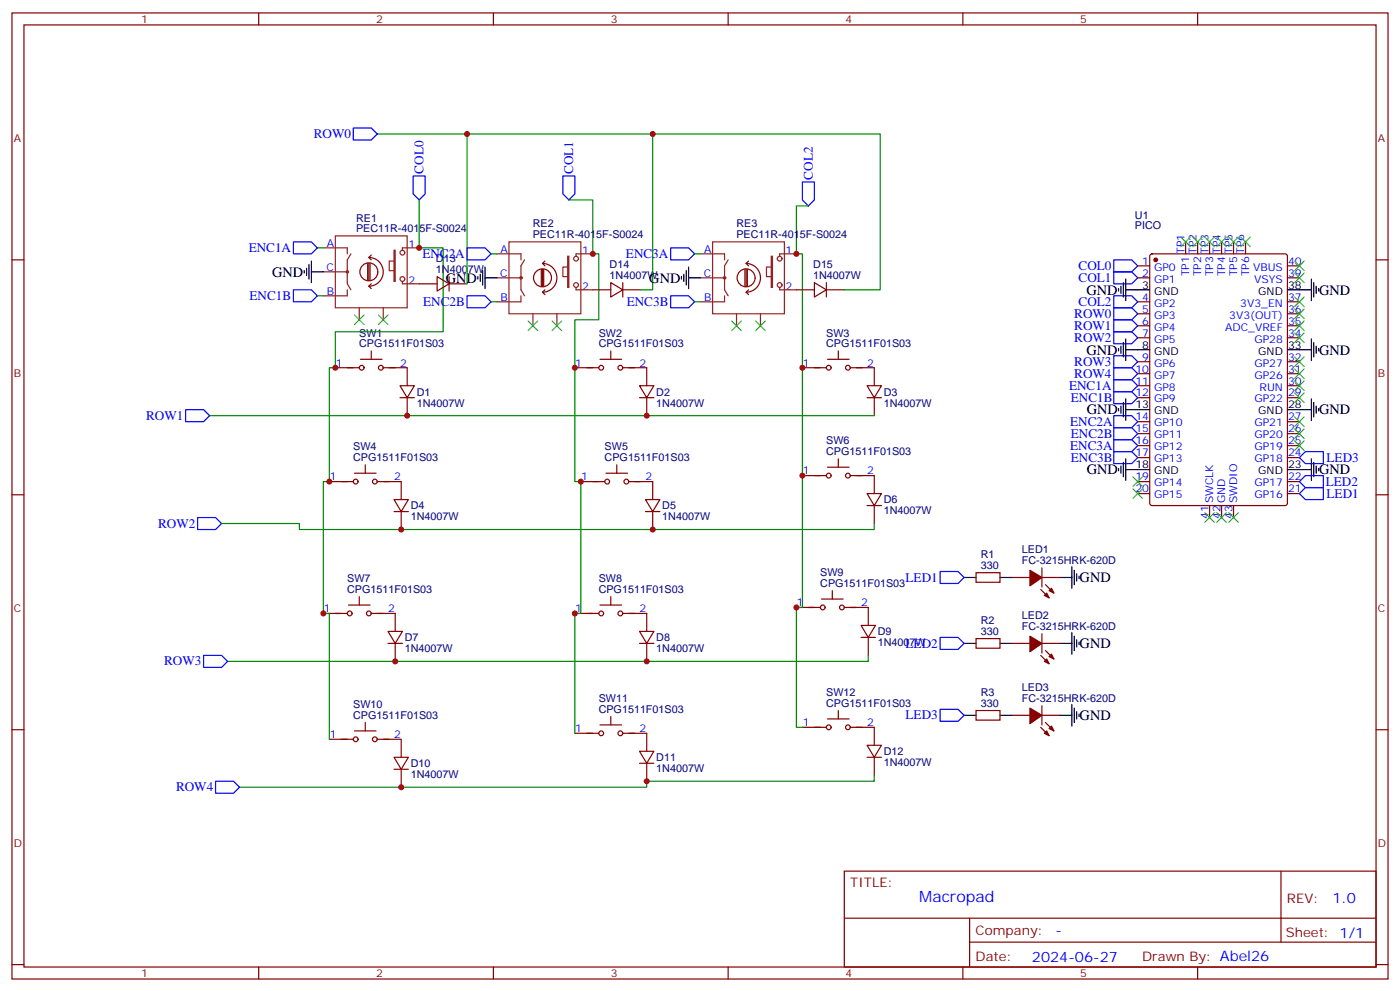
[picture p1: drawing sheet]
<svg xmlns="http://www.w3.org/2000/svg" width="412mm" height="292mm" viewBox="0 0 412 292" stroke-linecap="round" stroke-linejoin="round" font-family="sans-serif">
<g fill="none" stroke="#870000" stroke-width=".35">
<path d="M3.5 3.8h405.4v284.3h-405.4zM7.1 7.3h398.2v277.3h-398.2zM76.2 3.8v3.5M145.3 3.8v3.5M214.5 3.8v3.5M283.6 3.8v3.5M352.8 3.8v3.5M3.5 76.5h3.6M335.1 78.2h3.6M338.9 74.9l.5-.2h39.1l.7 .4v73l-.4 .6-39.4 .1-.7-.5v-72.9zM349.2 71.2v3.5M352.8 71.2v3.5"/>
<path d="M356.3 71.2v3.5M359.8 71.2v3.5M363.4 71.2v3.5M366.9 71.2v3.5M379.2 78.2h3.6M405.3 76.5h3.6M123.5 83.5h5.3M128.8 81.4l3.5 2.1-3.5 2.2zM132.3 83.5h5.3M132.3 81.4v4.3M174.6 85.3h5.3M179.9 83.2l3.5 2.1-3.5 2.1z"/>
<path d="M183.4 85.3h5.3M183.4 83.2v4.2M234.6 85.3h5.3M239.9 83.2l3.5 2.1-3.5 2.1zM243.4 85.3h5.3M243.4 83.2v4.2M335.1 81.8h3.6M335.1 88.8h3.6M335.1 92.4h3.6M335.1 95.9h3.6M335.1 99.4h3.6M379.2 81.8h3.6"/>
<path d="M379.2 88.8h3.6M379.2 92.4h3.6M379.2 95.9h3.6M379.2 99.4h3.6M98.8 108.2h7M106.2 105.8h6.3M109.4 103.3v2.5M112.9 108.2h7v5.3M117.8 113.5h4.3l-2.2 3.6zM117.8 117.1h4.3M119.9 117.1v5.2M169.3 108.2h7.1"/>
<path d="M176.7 105.8h6.4M179.9 103.3v2.5M183.4 108.2h7.1v5.3M188.4 113.5h4.2l-2.1 3.6zM188.4 117.1h4.2M190.5 117.1v5.2M236.4 108.2h7M243.8 105.8h6.3M246.9 103.3v2.5M250.5 108.2h7v5.3M255.4 113.5h4.2l-2.1 3.6zM255.4 117.1h4.2"/>
<path d="M257.5 117.1v5.2M335.1 117.1h3.6M335.1 106.5h3.6M335.1 110h3.6M335.1 113.5h3.6M379.2 117.1h3.6M379.2 106.5h3.6M379.2 110h3.6M379.2 113.5h3.6M104.4 139.3h6.4M107.6 136.8v2.5M178.5 139.3h6.4"/>
<path d="M181.7 136.8v2.5M236.4 140h7M243.8 137.5h6.3M246.9 135v2.5M250.5 140h7v5.3M335.1 124.1h3.6M335.1 127.6h3.6M335.1 131.2h3.6M335.1 134.7h3.6M379.2 124.1h3.6M379.2 127.6h3.6M379.2 131.2h3.6"/>
<path d="M379.2 134.7h3.6M3.5 145.6h3.6M97 141.7h7.1M111.1 141.7h7.1v5.3M116.1 147h4.2l-2.1 3.6zM116.1 150.6h4.2M118.2 150.6v5.3M171.1 141.7h7.1M185.2 141.7h7.1v5.3M190.1 147h4.3l-2.1 3.6zM190.1 150.6h4.3M192.3 150.6v5.3"/>
<path d="M255.4 145.3h4.2l-2.1 3.5zM255.4 148.8h4.2M257.5 148.8v5.3M335.1 141.7h3.6M335.1 145.3h3.6M356.3 148.8v3.5M359.8 148.8v3.5M363.4 148.8v3.5M379.2 141.7h3.6M379.2 145.3h3.6M405.3 145.6h3.6M102.7 178.1h6.3"/>
<path d="M105.8 175.6v2.5M176.7 178.1h6.4M179.9 175.6v2.5M234.6 178.8h7.1M242 176.3h6.4M245.2 173.8v2.5M248.7 178.8h7.1v5.3M287.5 168.6h7.1v2.8h-7.1zM298.1 170h5.3M306.6 173.5l2.4 2.5M306.9 170h5.3M306.9 167.1v5.7"/>
<path d="M308 172.1l2.4 2.5M95.2 180.6h7.1M109.4 180.6h7v5.2M114.3 185.8h4.2l-2.1 3.6zM114.3 189.4h4.2M116.4 189.4v5.3M169.3 180.6h7.1M183.4 180.6h7.1v5.2M188.4 185.8h4.2l-2.1 3.6zM188.4 189.4h4.2M190.5 189.4v5.3M253.6 184.1h4.3l-2.1 3.5z"/>
<path d="M253.6 187.6h4.3M255.8 187.6v5.3M287.5 188h7.1v2.8h-7.1zM298.1 189.4h5.3M306.6 192.9l2.4 2.5M306.9 189.4h5.3M306.9 186.5v5.7M308 191.5l2.4 2.5M3.5 214.8h3.6M97 217.6h7.1M104.4 215.1h6.4M107.6 212.7v2.4"/>
<path d="M111.1 217.6h7.1v5.3M169.3 215.8h7.1M176.7 213.4h6.4M179.9 210.9v2.5M183.4 215.8h7.1v5.3M236.4 214.1h7M243.8 211.6h6.3M246.9 209.1v2.5M250.5 214.1h7v5.3M255.4 219.4h4.2l-2.1 3.5zM287.5 209.1h7.1v2.8h-7.1zM298.1 210.5h5.3"/>
<path d="M306.6 214.1l2.4 2.4M306.9 207.7v5.7M306.9 210.5h5.3M308 212.7l2.4 2.4M405.3 214.8h3.6M116.1 222.9h4.2l-2.1 3.5zM116.1 226.4h4.2M118.2 226.4v5.3M188.4 221.1h4.2l-2.1 3.5zM188.4 224.6h4.2M190.5 224.6v5.3M255.4 222.9h4.2"/>
<path d="M257.5 222.9v5.3M248.7 256.4h156.6v28.2h-156.6zM377.3 256.4v20.9M248.7 270.2h156.5M285.6 277.3h119.6M285.6 270.2v14.2M3.5 283.9h3.6M76.2 284.6v3.5M145.3 284.6v3.5M214.5 284.6v3.5M283.6 284.6v3.5M352.8 284.6v3.5"/>
<path d="M405.3 283.9h3.6"/>
<circle cx="106.5" cy="108.2" r=".71"/>
<circle cx="112.2" cy="108.2" r=".71"/>
<circle cx="177.1" cy="108.2" r=".71"/>
<circle cx="182.7" cy="108.2" r=".71"/>
<circle cx="244.1" cy="108.2" r=".71"/>
<circle cx="249.8" cy="108.2" r=".71"/>
<circle cx="244.1" cy="140" r=".71"/>
<circle cx="249.8" cy="140" r=".71"/>
<circle cx="104.8" cy="141.7" r=".71"/>
<circle cx="110.4" cy="141.7" r=".71"/>
<circle cx="178.9" cy="141.7" r=".71"/>
<circle cx="184.5" cy="141.7" r=".71"/>
<circle cx="242.4" cy="178.8" r=".71"/>
<circle cx="248" cy="178.8" r=".71"/>
<circle cx="103" cy="180.6" r=".71"/>
<circle cx="108.7" cy="180.6" r=".71"/>
<circle cx="177.1" cy="180.6" r=".71"/>
<circle cx="182.7" cy="180.6" r=".71"/>
<circle cx="104.8" cy="217.6" r=".71"/>
<circle cx="110.4" cy="217.6" r=".71"/>
<circle cx="177.1" cy="215.8" r=".71"/>
<circle cx="182.7" cy="215.8" r=".71"/>
<circle cx="244.1" cy="214.1" r=".71"/>
<circle cx="249.8" cy="214.1" r=".71"/>
</g>
<g fill="none" stroke="#00f" stroke-width=".35">
<path d="M104.1 37.7h5.3l1.7 1.7-1.7 1.8h-5.3zM121.7 51.8h3.5v5.3l-1.7 1.7-1.8-1.7zM165.8 51.8h3.5v5.3l-1.7 1.7-1.8-1.7zM236.4 53.6h3.5v5.2l-1.8 1.8-1.7-1.8zM86.4 71.2h5.3l1.8 1.8-1.8 1.7h-5.3zM137.6 73h5.3l1.7 1.7-1.7 1.8h-5.3zM197.6 73h5.2l1.8 1.7-1.8 1.8h-5.2zM328.1 76.5h5.3l1.7 1.7-1.7 1.8h-5.3zM86.4 85.3h5.3l1.8 1.8-1.8 1.7h-5.3zM137.6 87.1h5.3l1.7 1.7-1.7 1.8h-5.3zM197.6 87.1h5.2l1.8 1.7-1.8 1.8h-5.2zM328.1 80h5.3l1.7 1.8-1.7 1.7h-5.3z"/>
<path d="M328.1 87.1h5.3l1.7 1.7-1.7 1.8h-5.3zM328.1 90.6h5.3l1.7 1.8-1.7 1.7h-5.3zM328.1 94.1h5.3l1.7 1.8-1.7 1.7h-5.3zM328.1 97.6h5.3l1.7 1.8-1.7 1.8h-5.3zM328.1 104.7h5.3l1.7 1.8-1.7 1.7h-5.3zM328.1 108.2h5.3l1.7 1.8-1.7 1.8h-5.3zM328.1 111.8h5.3l1.7 1.7-1.7 1.8h-5.3zM328.1 115.3h5.3l1.7 1.8-1.7 1.7h-5.3zM54.7 120.6h5.3l1.7 1.7-1.7 1.8h-5.3zM328.1 122.3h5.3l1.7 1.8-1.7 1.8h-5.3zM328.1 125.9h5.3l1.7 1.7-1.7 1.8h-5.3zM328.1 129.4h5.3l1.7 1.8-1.7 1.7h-5.3z"/>
<path d="M328.1 132.9h5.3l1.7 1.8-1.7 1.8h-5.3zM382.8 134.7l1.7-1.8h5.3v3.6h-5.3zM58.2 152.3h5.3l1.8 1.8-1.8 1.8h-5.3zM382.8 141.7l1.7-1.7h5.3v3.5h-5.3zM384.5 143.5h5.3v3.5h-5.3l-1.7-1.7zM276.9 168.2h5.3l1.8 1.8-1.8 1.7h-5.3zM60 192.9h5.3l1.7 1.8-1.7 1.7h-5.3zM276.9 187.6h5.3l1.8 1.8-1.8 1.7h-5.3zM276.9 208.8h5.3l1.8 1.7-1.8 1.8h-5.3zM63.5 229.9h5.3l1.8 1.8-1.8 1.8h-5.3z"/>
</g>
<g fill="none" stroke="#008700" stroke-width=".35">
<path d="M111.1 39.4h148.2v45.9h-10.6M137.6 39.4v44.1M192.3 39.4v45.9h-3.6M123.5 58.8v14.2h7v24.6h-31.7v10.6h-1.8v33.5h-1.8v38.9h1.8v37M167.6 58.8h7v15.9h1.8v19.4h-7.1v47.6h1.8v38.9h-1.8v35.2M93.5 73h1.7M144.6 74.7h1.8M204.6 74.7h1.8M238.1 60.6h-3.5v14.1h1.8v104.1h-1.8v35.3h1.8M93.5 87.1h1.7M144.6 88.8h1.8M204.6 88.8h1.8"/>
<path d="M61.7 122.3h195.8M65.3 154.1h22.9v1.8h169.3v-1.8M255.8 192.9v1.8h-188.8M257.5 228.2v1.7h-67v1.8h-119.9"/>
</g>
<g fill="none" stroke="#000" stroke-width=".35">
<path d="M89.6 79.7v.7M90.3 79v2.1M91 77.9v4.2M91.7 76.8v6.4M142.2 79.7v4.2M142.9 78.6v6.3M202.1 79.7v4.2M202.8 78.6v6.3M91.7 80h3.5M140.8 81.4v.7M141.5 80.7v2.1M142.9 81.8h3.5"/>
<path d="M200.7 81.4v.7M201.4 80.7v2.1M202.8 81.8h3.6M329.5 84.9v.8M330.2 84.2v2.2M330.9 83.2v4.2M331.6 85.3h7.1M331.6 82.1v6.4M331.6 99.8v6.3M379.2 85.3h7.1M386.3 82.1v6.4M386.3 99.8v6.3"/>
<path d="M387 83.2v4.2M387.7 84.2v2.2M388.4 84.9v.8M329.5 102.6v.7M330.2 101.9v2.1M330.2 119.5v2.1M330.9 100.8v4.3M330.9 118.5v4.2M331.6 117.4v6.4M331.6 102.9h7.1M379.2 102.9h7.1M386.3 117.4v6.4"/>
<path d="M387 100.8v4.3M387 118.5v4.2M387.7 101.9v2.1M387.7 119.5v2.1M388.4 102.6v.7M329.5 120.2v.7M329.5 137.9v.7M330.2 137.2v2.1M330.9 136.1v4.2M331.6 135v6.4M331.6 120.6h7.1M331.6 138.2h7.1"/>
<path d="M379.2 120.6h7.1M379.2 138.2h7.1M386.3 135v6.4M387 136.1v4.2M387.7 137.2v2.1M388.4 120.2v.7M388.4 137.9v.7M284 170h3.5M294.6 170h3.5M312.2 170h3.5M315.7 166.8v6.3M316.4 167.9v4.2"/>
<path d="M317.1 168.9v2.1M317.9 169.6v.7M284 189.4h3.5M294.6 189.4h3.5M312.2 189.4h3.5M315.7 186.2v6.3M316.4 187.3v4.2M317.1 188.3v2.1M317.9 189v.7M284 210.5h3.5M294.6 210.5h3.5M312.2 210.5h3.5"/>
<path d="M315.7 207.4v6.3M316.4 208.4v4.3M317.1 209.5v2.1M317.9 210.2v.7"/>
</g>
<g fill="none" stroke="#8c2424" stroke-width=".35">
<path d="M95.2 73h7.1v1.7M98.8 69.4h21.1v21.2h-21.1zM103.4 74.7l-1.1 1.8v7l1.1 1.8M116.1 73.7h.3v9.1h-.3zM116.1 76.8h-1.4v2.9h1.4M123.5 73h-5v.7M146.4 74.7h7.1v1.8M149.9 71.2h21.2v21.2h-21.2zM154.5 76.5l-1 1.7v7.1l1 1.8M167.2 75.4h.4v9.2h-.4zM167.2 78.6h-1.4v2.8h1.4M174.6 74.7h-4.9v.7"/>
<path d="M206.4 74.7h7v1.8M209.9 71.2h21.2v21.2h-21.2zM214.5 76.5l-1.1 1.7v7.1l1.1 1.8M227.2 75.4h.3v9.2h-.3zM227.2 78.6h-1.4v2.8h1.4M234.6 74.7h-4.9v.7M95.2 80h7.1M102.3 85.3v1.8h-7.1M105.8 90.6v3.5M112.9 90.6v3.5M118.5 82.8v.7h5M146.4 81.8h7.1"/>
<path d="M153.5 87.1v1.7h-7.1M157 92.4v3.5M164 92.4v3.5M169.7 84.6v.7h4.9M206.4 81.8h7M213.4 87.1v1.7h-7M217 92.4v3.5M224 92.4v3.5M229.7 84.6v.7h4.9"/>
<circle cx="118.5" cy="74.4" r=".71"/>
<circle cx="169.7" cy="76.1" r=".71"/>
<circle cx="229.7" cy="76.1" r=".71"/>
<circle cx="102.3" cy="80" r=".35"/>
<circle cx="118.5" cy="82.1" r=".71"/>
<circle cx="153.5" cy="81.8" r=".35"/>
<circle cx="169.7" cy="83.9" r=".71"/>
<circle cx="213.4" cy="81.8" r=".35"/>
<circle cx="229.7" cy="83.9" r=".71"/>
</g>
<g fill="none" stroke="#850000" stroke-width=".35">
<path d="M108.3 77.5v5M108.7 75.8a4.2 4.2 0 0 1 4.2 4.2 4.2 4.2 0 0 1-4.2 4.2M108.7 77.5v5M108.7 75.8l.7 .7M109 77.5v5M109.4 75.1l-.7 .7M159.5 79.3v4.9M159.8 77.5a4.2 4.2 0 0 1 4.2 4.3 4.2 4.2 0 0 1-4.2 4.2M159.8 79.3v4.9M159.8 77.5l.7 .7M160.2 79.3v4.9M160.5 76.8l-.7 .7"/>
<path d="M219.4 79.3v4.9M219.8 77.5a4.2 4.2 0 0 1 4.2 4.3 4.2 4.2 0 0 1-4.2 4.2M219.8 79.3v4.9M219.8 77.5l.7 .7M220.1 79.3v4.9M220.5 76.8l-.7 .7M108.7 84.2l.7 .7M109.4 83.5l-.7 .7M111.3 80a2.65 2.65 0 0 0-3.8-2.4 2.65 2.65 0 0 0-.6 4.4 2.65 2.65 0 0 0 4.3-1.3l.1-.6M159.8 86l.7 .7M160.5 85.3l-.7 .7M162.5 81.8a2.65 2.65 0 0 0-3.8-2.4 2.65 2.65 0 0 0-.6 4.4 2.65 2.65 0 0 0 4.3-1.3l.1-.6"/>
<path d="M219.8 86l.7 .7M220.5 85.3l-.7 .7M222.4 81.8a2.65 2.65 0 0 0-3.7-2.4 2.65 2.65 0 0 0-.6 4.4 2.65 2.65 0 0 0 4.2-1.3l.1-.6"/>
</g>
<g fill="none" stroke="#3c3" stroke-width=".35">
<path d="M347.8 69.8l2.9 2.8M350.7 69.8l-2.9 2.8M351.4 69.8l2.8 2.8M354.2 69.8l-2.8 2.8M354.9 69.8l2.8 2.8M357.7 69.8l-2.8 2.8M358.4 69.8l2.8 2.8M361.2 69.8l-2.8 2.8M361.9 69.8l2.9 2.8M364.8 69.8l-2.9 2.8M365.5 69.8l2.8 2.8M368.3 69.8l-2.8 2.8"/>
<path d="M381.4 76.8l2.8 2.9M384.2 76.8l-2.8 2.9M104.4 92.7l2.8 2.8M107.2 92.7l-2.8 2.8M111.5 92.7l2.8 2.8M114.3 92.7l-2.8 2.8M155.6 94.5l2.8 2.8M158.4 94.5l-2.8 2.8M162.6 94.5l2.9 2.8M165.5 94.5l-2.9 2.8M215.5 94.5l2.9 2.8M218.4 94.5l-2.9 2.8"/>
<path d="M222.6 94.5l2.8 2.8M225.4 94.5l-2.8 2.8M381.4 98l2.8 2.8M381.4 94.5l2.8 2.8M381.4 90.9l2.8 2.9M381.4 87.4l2.8 2.8M381.4 80.4l2.8 2.8M384.2 98l-2.8 2.8M384.2 94.5l-2.8 2.8M384.2 90.9l-2.8 2.9M384.2 87.4l-2.8 2.8M384.2 80.4l-2.8 2.8"/>
<path d="M381.4 115.6l2.8 2.9M381.4 112.1l2.8 2.8M381.4 108.6l2.8 2.8M381.4 105.1l2.8 2.8M384.2 115.6l-2.8 2.9M384.2 112.1l-2.8 2.8M384.2 108.6l-2.8 2.8M384.2 105.1l-2.8 2.8M381.4 129.8l2.8 2.8M381.4 126.2l2.8 2.8M381.4 122.7l2.8 2.8M384.2 129.8l-2.8 2.8"/>
<path d="M384.2 126.2l-2.8 2.8M384.2 122.7l-2.8 2.8M333.7 140.3l2.8 2.9M333.7 143.9l2.8 2.8M336.5 140.3l-2.8 2.9M336.5 143.9l-2.8 2.8M354.9 150.9l2.8 2.8M357.7 150.9l-2.8 2.8M358.4 150.9l2.8 2.8M361.2 150.9l-2.8 2.8M361.9 150.9l2.9 2.8M364.8 150.9l-2.9 2.8"/>
</g>
<g fill="#870000" stroke="#870000" stroke-width=".35">
<path d="M309 173.8l.7-.7 .7 1.5z"/>
<path d="M308.3 174.6l.7 1.4-1.4-.7z"/>
<path d="M303.4 167.9l3.5 2.1-3.5 2.4z"/>
<path d="M309 193.3l.7-.8 .7 1.5z"/>
<path d="M307.6 194.7l.7-.7 .7 1.4z"/>
<path d="M303.4 187.3l3.5 2.1-3.5 2.4z"/>
<path d="M309 214.4l.7-.7 .7 1.4z"/>
<path d="M307.6 215.8l.7-.7 .7 1.4z"/>
<path d="M303.4 208.4l3.5 2.1-3.5 2.5z"/>
<circle cx="340.4" cy="76.5" r=".53"/>
</g>
<g fill="#c00">
<circle cx="190.5" cy="122.3" r=".88"/>
<circle cx="190.5" cy="194.7" r=".88"/>
<circle cx="190.5" cy="229.9" r=".88"/>
<circle cx="119.9" cy="122.3" r=".88"/>
<circle cx="116.4" cy="194.7" r=".88"/>
<circle cx="118.2" cy="231.7" r=".88"/>
<circle cx="118.2" cy="155.9" r=".88"/>
<circle cx="192.3" cy="155.9" r=".88"/>
<circle cx="169.3" cy="108.2" r=".88"/>
<circle cx="171.1" cy="141.7" r=".88"/>
<circle cx="169.3" cy="180.6" r=".88"/>
<circle cx="236.4" cy="108.2" r=".88"/>
<circle cx="236.4" cy="140" r=".88"/>
<circle cx="234.6" cy="178.8" r=".88"/>
<circle cx="95.3" cy="180.6" r=".88"/>
<circle cx="97" cy="141.7" r=".88"/>
<circle cx="98.8" cy="108.2" r=".88"/>
<circle cx="123.5" cy="73" r=".88"/>
<circle cx="174.6" cy="74.7" r=".88"/>
<circle cx="234.6" cy="74.7" r=".88"/>
<circle cx="137.6" cy="39.4" r=".88"/>
<circle cx="192.3" cy="39.4" r=".88"/>
</g>
<text font-size="4.6" fill="#00f" x="270.8" y="265.4">Macropad</text>
<g font-size="4.2">
<text x="80.1" y="81.4">GND</text>
<text x="131.3" y="83.2">GND</text>
<text x="191.3" y="83.2">GND</text>
<text x="320" y="86.7">GND</text>
<text x="388.6" y="86.7">GND</text>
<text x="320" y="104.4">GND</text>
<text x="388.6" y="104.4">GND</text>
<text x="320.1" y="122">GND</text>
<text x="388.6" y="122">GND</text>
<text x="320.1" y="139.6">GND</text>
<text x="388.6" y="139.6">GND</text>
<text x="318" y="171.4">GND</text>
<text x="318" y="190.8">GND</text>
<text x="318" y="211.9">GND</text>
</g>
<g font-size="4.2" fill="#00f">
<text x="392.5" y="265.7">1.0</text>
<text x="310.9" y="275.2">-</text>
<text x="304" y="283">2024-06-27</text>
</g>
<g font-size="3.9" fill="#00f">
<text x="92.4" y="40.7">ROW0</text>
<text x="124.8" y="51.1" transform="rotate(-90 124.8 51.1)">COL0</text>
<text x="168.9" y="51.2" transform="rotate(-90 168.9 51.2)">COL1</text>
<text x="239.4" y="52.8" transform="rotate(-90 239.4 52.8)">COL2</text>
<text x="73.3" y="74.1">ENC1A</text>
<text x="124.4" y="75.9">ENC2A</text>
<text x="184.4" y="75.9">ENC3A</text>
<text x="317.7" y="79.5">COL0</text>
<text x="317.7" y="83">COL1</text>
<text x="73.5" y="88.2">ENC1B</text>
<text x="124.7" y="90">ENC2B</text>
<text x="184.6" y="90">ENC3B</text>
<text x="316.4" y="93.6">ROW0</text>
<text x="317.7" y="90">COL2</text>
<text x="316.4" y="97.1">ROW1</text>
<text x="316.4" y="100.6">ROW2</text>
<text x="316.4" y="107.7">ROW3</text>
<text x="316.4" y="111.2">ROW4</text>
<text x="314.9" y="114.7">ENC1A</text>
<text x="315.5" y="118.2">ENC1B</text>
<text x="43" y="123.6">ROW1</text>
<text x="315.3" y="125.3">ENC2A</text>
<text x="315.5" y="128.8">ENC2B</text>
<text x="315.3" y="132.3">ENC3A</text>
<text x="315.5" y="135.9">ENC3B</text>
<text x="390.8" y="136">LED3</text>
<text x="390.5" y="143">LED2</text>
<text x="390.8" y="146.6">LED1</text>
<text x="46.6" y="155.3">ROW2</text>
<text x="266.8" y="171.2">LED1</text>
<text x="266.8" y="190.6">LED2</text>
<text x="48.3" y="195.9">ROW3</text>
<text x="266.8" y="211.7">LED3</text>
<text x="51.9" y="232.9">ROW4</text>
</g>
<g font-size="3.9" fill="#800">
<text x="250.5" y="261">TITLE:</text>
<text x="379.1" y="265.7">REV:</text>
<text x="287.4" y="275.2">Company:</text>
<text x="378.7" y="275.8">Sheet: 1/1</text>
<text x="287.4" y="282.9">Date:</text>
<text x="336.4" y="282.9">Drawn By: Abel26</text>
</g>
<g font-size="3.2" fill="#800">
<text x="41.6" y="6.8">1</text>
<text x="110.8" y="6.8">2</text>
<text x="179.9" y="6.8">3</text>
<text x="249.1" y="6.8">4</text>
<text x="318.2" y="6.8">5</text>
<text x="4.1" y="41.9">A</text>
<text x="405.9" y="41.9">A</text>
<text x="4.1" y="111.1">B</text>
<text x="405.9" y="111.1">B</text>
<text x="4.1" y="180.2">C</text>
<text x="405.9" y="180.2">C</text>
<text x="4.1" y="249.3">D</text>
<text x="405.9" y="249.3">D</text>
<text x="41.6" y="287.6">1</text>
<text x="110.8" y="287.6">2</text>
<text x="179.9" y="287.6">3</text>
<text x="249.1" y="287.6">4</text>
<text x="318.2" y="287.6">5</text>
</g>
<g font-size="3.2" fill="#000080">
<text x="104.9" y="65.2">RE1</text>
<text x="334.3" y="64.4">U1</text>
<text x="104.9" y="68.4">PEC11R-4015F-S0024</text>
<text x="156.9" y="70.1">PEC11R-4015F-S0024</text>
<text x="156.9" y="67">RE2</text>
<text x="216.9" y="70.1">PEC11R-4015F-S0024</text>
<text x="216.9" y="67">RE3</text>
<text x="334.3" y="67.5">PICO</text>
<text x="128.4" y="77.2">D13</text>
<text x="128.4" y="80.4">1N4007W</text>
<text x="179.6" y="82.1">1N4007W</text>
<text x="179.6" y="79">D14</text>
<text x="239.6" y="82.1">1N4007W</text>
<text x="239.6" y="79">D15</text>
<text x="105.8" y="99.1">SW1</text>
<text x="176.4" y="99.1">SW2</text>
<text x="243.4" y="99.1">SW3</text>
<text x="105.8" y="102.2">CPG1511F01S03</text>
<text x="176.4" y="102.2">CPG1511F01S03</text>
<text x="243.4" y="102.2">CPG1511F01S03</text>
<text x="122.8" y="119.6">1N4007W</text>
<text x="122.8" y="116.4">D1</text>
<text x="193.3" y="119.6">1N4007W</text>
<text x="193.3" y="116.4">D2</text>
<text x="260.3" y="119.6">1N4007W</text>
<text x="260.3" y="116.4">D3</text>
<text x="243.4" y="130.8">SW6</text>
<text x="104" y="135.7">CPG1511F01S03</text>
<text x="104" y="132.6">SW4</text>
<text x="178.1" y="135.7">CPG1511F01S03</text>
<text x="178.1" y="132.6">SW5</text>
<text x="243.4" y="134">CPG1511F01S03</text>
<text x="121" y="149.9">D4</text>
<text x="195.1" y="149.9">D5</text>
<text x="260.3" y="148.2">D6</text>
<text x="121" y="153.2">1N4007W</text>
<text x="195.1" y="153.2">1N4007W</text>
<text x="260.3" y="151.4">1N4007W</text>
<text x="288.9" y="167.5">330</text>
<text x="288.9" y="164.3">R1</text>
<text x="301" y="166.1">FC-3215HRK-620D</text>
<text x="301" y="162.9">LED1</text>
<text x="102.3" y="171.4">SW7</text>
<text x="176.4" y="171.4">SW8</text>
<text x="241.6" y="172.8">CPG1511F01S03</text>
<text x="241.6" y="169.6">SW9</text>
<text x="102.3" y="174.6">CPG1511F01S03</text>
<text x="176.4" y="174.6">CPG1511F01S03</text>
<text x="288.9" y="183.7">R2</text>
<text x="301" y="185.5">FC-3215HRK-620D</text>
<text x="301" y="182.3">LED2</text>
<text x="119.2" y="192">1N4007W</text>
<text x="119.2" y="188.7">D7</text>
<text x="193.3" y="192">1N4007W</text>
<text x="193.3" y="188.7">D8</text>
<text x="258.6" y="190.2">1N4007W</text>
<text x="258.6" y="187">D9</text>
<text x="288.9" y="186.9">330</text>
<text x="301" y="203.4">LED3</text>
<text x="104" y="208.4">SW10</text>
<text x="176.4" y="209.8">CPG1511F01S03</text>
<text x="176.4" y="206.7">SW11</text>
<text x="243.4" y="208.1">CPG1511F01S03</text>
<text x="243.4" y="204.9">SW12</text>
<text x="288.9" y="208.1">330</text>
<text x="288.9" y="204.8">R3</text>
<text x="301" y="206.7">FC-3215HRK-620D</text>
<text x="104" y="211.6">CPG1511F01S03</text>
<text x="121" y="225.8">D10</text>
<text x="193.3" y="227.2">1N4007W</text>
<text x="193.3" y="224">D11</text>
<text x="260.3" y="225.5">1N4007W</text>
<text x="260.3" y="222.3">D12</text>
<text x="121" y="229">1N4007W</text>
</g>
<g font-size="3.2" fill="#00f">
<text x="96.3" y="72.6">A</text>
<text x="120.3" y="73">1</text>
<text x="147.4" y="74.4">A</text>
<text x="171.4" y="74.7">1</text>
<text x="207.4" y="74.4">A</text>
<text x="231.4" y="74.7">1</text>
<text x="336.5" y="77.9">1</text>
<text x="348.9" y="74.7" transform="rotate(-90 348.9 74.7)">TP1</text>
<text x="352.4" y="74.7" transform="rotate(-90 352.4 74.7)">TP2</text>
<text x="356" y="74.7" transform="rotate(-90 356 74.7)">TP3</text>
<text x="359.5" y="74.7" transform="rotate(-90 359.5 74.7)">TP4</text>
<text x="363" y="74.7" transform="rotate(-90 363 74.7)">TP5</text>
<text x="366.5" y="74.7" transform="rotate(-90 366.5 74.7)">TP6</text>
<text x="379.4" y="77.9">40</text>
<text x="96.2" y="79.7">C</text>
<text x="120.3" y="83.5">2</text>
<text x="147.4" y="81.4">C</text>
<text x="207.3" y="81.4">C</text>
<text x="336.5" y="81.4">2</text>
<text x="340" y="79.7">GP0</text>
<text x="340" y="83.2">GP1</text>
<text x="350.3" y="81.3" transform="rotate(-90 350.3 81.3)">TP1</text>
<text x="353.8" y="81.3" transform="rotate(-90 353.8 81.3)">TP2</text>
<text x="357.4" y="81.3" transform="rotate(-90 357.4 81.3)">TP3</text>
<text x="360.9" y="81.3" transform="rotate(-90 360.9 81.3)">TP4</text>
<text x="364.4" y="81.3" transform="rotate(-90 364.4 81.3)">TP5</text>
<text x="367.9" y="81.3" transform="rotate(-90 367.9 81.3)">TP6</text>
<text x="369.1" y="79.7">VBUS</text>
<text x="369.5" y="83.2">VSYS</text>
<text x="379.4" y="81.4">39</text>
<text x="96.2" y="86.7">B</text>
<text x="147.4" y="88.5">B</text>
<text x="171.4" y="85.3">2</text>
<text x="207.4" y="88.5">B</text>
<text x="231.4" y="85.3">2</text>
<text x="336.5" y="88.5">4</text>
<text x="379.4" y="88.5">37</text>
<text x="336.5" y="92">5</text>
<text x="336.5" y="95.5">6</text>
<text x="340" y="90.2">GP2</text>
<text x="340" y="93.8">GP3</text>
<text x="362.1" y="93.8">3V3(OUT)</text>
<text x="365.3" y="90.2">3V3_EN</text>
<text x="379.4" y="95.5">35</text>
<text x="379.4" y="92">36</text>
<text x="336.5" y="99.1">7</text>
<text x="340" y="97.3">GP4</text>
<text x="340" y="100.8">GP5</text>
<text x="360.9" y="97.3">ADC_VREF</text>
<text x="369.5" y="100.8">GP28</text>
<text x="379.4" y="99.1">34</text>
<text x="98.9" y="107.9">1</text>
<text x="117.8" y="107.9">2</text>
<text x="169.4" y="107.9">1</text>
<text x="188.4" y="107.9">2</text>
<text x="236.5" y="107.9">1</text>
<text x="255.4" y="107.9">2</text>
<text x="336.5" y="106.1">9</text>
<text x="340" y="107.9">GP6</text>
<text x="369.5" y="107.9">GP27</text>
<text x="379.4" y="106.1">32</text>
<text x="334.5" y="109.6">10</text>
<text x="334.5" y="113.2">11</text>
<text x="340" y="111.4">GP7</text>
<text x="369.5" y="111.4">GP26</text>
<text x="379.4" y="113.2">30</text>
<text x="379.4" y="109.6">31</text>
<text x="334.5" y="116.7">12</text>
<text x="340" y="114.9">GP8</text>
<text x="340" y="118.5">GP9</text>
<text x="369.5" y="118.5">GP22</text>
<text x="371" y="114.9">RUN</text>
<text x="379.4" y="116.7">29</text>
<text x="334.5" y="123.8">14</text>
<text x="340" y="125.5">GP10</text>
<text x="369.5" y="125.5">GP21</text>
<text x="379.4" y="123.8">27</text>
<text x="334.5" y="127.3">15</text>
<text x="334.5" y="130.8">16</text>
<text x="340" y="129">GP11</text>
<text x="369.5" y="129">GP20</text>
<text x="379.4" y="130.8">25</text>
<text x="379.4" y="127.3">26</text>
<text x="334.5" y="134.3">17</text>
<text x="340" y="132.6">GP12</text>
<text x="340" y="136.1">GP13</text>
<text x="369.5" y="136.1">GP18</text>
<text x="369.5" y="132.6">GP19</text>
<text x="379.4" y="134.3">24</text>
<text x="97.1" y="141.4">1</text>
<text x="116.1" y="141.4">2</text>
<text x="171.2" y="141.4">1</text>
<text x="190.1" y="141.4">2</text>
<text x="236.5" y="139.6">1</text>
<text x="255.4" y="139.6">2</text>
<text x="334.5" y="141.4">19</text>
<text x="340" y="143.2">GP14</text>
<text x="369.5" y="143.2">GP17</text>
<text x="379.4" y="141.4">22</text>
<text x="334.5" y="144.9">20</text>
<text x="340" y="146.7">GP15</text>
<text x="357.4" y="148.1" transform="rotate(-90 357.4 148.1)">SWCLK</text>
<text x="360.9" y="148.1" transform="rotate(-90 360.9 148.1)">GND</text>
<text x="364.4" y="148.1" transform="rotate(-90 364.4 148.1)">SWDIO</text>
<text x="369.5" y="146.7">GP16</text>
<text x="379.4" y="144.9">21</text>
<text x="356" y="152.8" transform="rotate(-90 356 152.8)">41</text>
<text x="359.5" y="152.8" transform="rotate(-90 359.5 152.8)">42</text>
<text x="363" y="152.8" transform="rotate(-90 363 152.8)">43</text>
<text x="234.7" y="178.4">1</text>
<text x="253.6" y="178.4">2</text>
<text x="95.4" y="180.2">1</text>
<text x="114.3" y="180.2">2</text>
<text x="169.4" y="180.2">1</text>
<text x="188.4" y="180.2">2</text>
<text x="169.4" y="215.5">1</text>
<text x="188.4" y="215.5">2</text>
<text x="236.5" y="213.7">1</text>
<text x="255.4" y="213.7">2</text>
<text x="97.1" y="217.2">1</text>
<text x="116.1" y="217.2">2</text>
</g>
<g font-size="3.2">
<text x="336.5" y="84.9">3</text>
<text x="340" y="86.7">GND</text>
<text x="370.6" y="86.7">GND</text>
<text x="379.4" y="84.9">38</text>
<text x="336.5" y="102.6">8</text>
<text x="340" y="104.4">GND</text>
<text x="370.6" y="104.4">GND</text>
<text x="379.4" y="102.6">33</text>
<text x="334.5" y="120.2">13</text>
<text x="340" y="122">GND</text>
<text x="370.6" y="122">GND</text>
<text x="379.4" y="120.2">28</text>
<text x="334.5" y="137.9">18</text>
<text x="379.4" y="137.9">23</text>
<text x="340" y="139.6">GND</text>
<text x="370.6" y="139.6">GND</text>
</g>
</svg>
